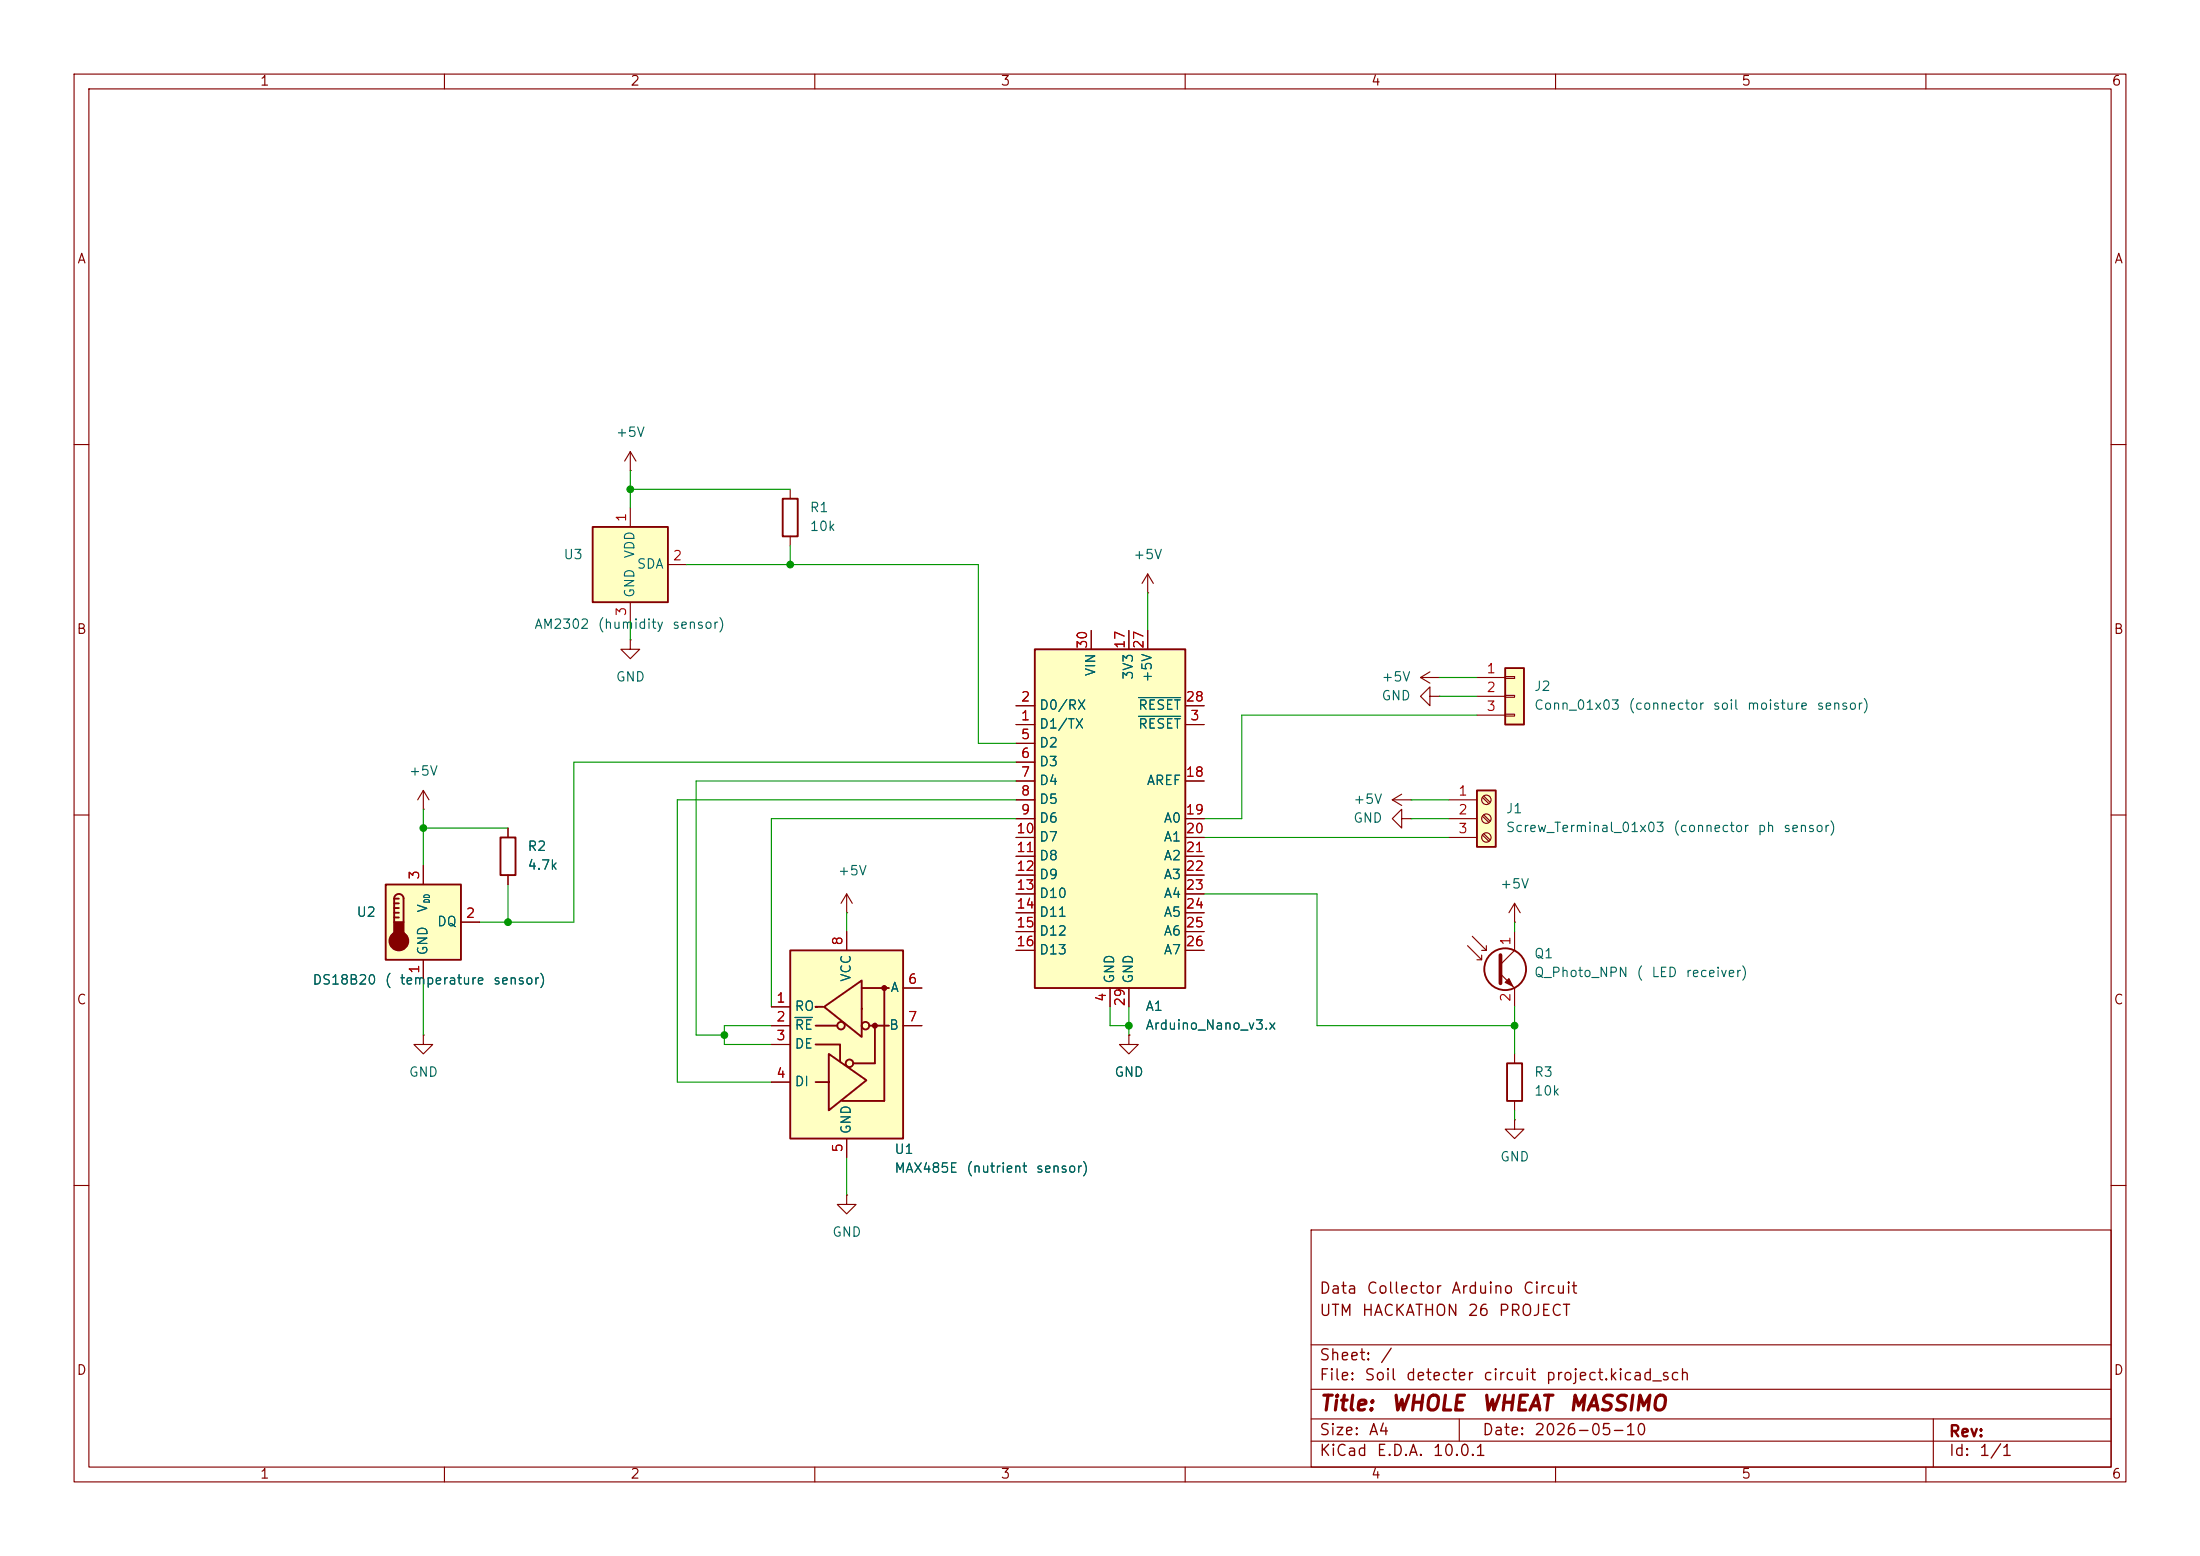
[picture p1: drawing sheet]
<svg xmlns="http://www.w3.org/2000/svg" width="297mm" height="210mm" viewBox="0 0 297 210" stroke-linecap="round" stroke-linejoin="round" font-family="sans-serif">
<g fill="none" stroke="#840000" stroke-width=".15">
<path d="M10 10h277v190h-277zM12 12h273v186h-273zM60 10v2M110 10v2M160 10v2M210 10v2M260 10v2M10 60h2M285 60h2M10 110h2M285 110h2M10 160h2"/>
<path d="M177 166h108v32h-108zM285 160h2M60 198v2M110 198v2M160 198v2M177 194.5h108M177 191.5h108M177 187.5h108M177 181.5h108M197 191.5v3M210 198v2M260 198v2"/>
<path d="M261 191.5v6.5"/>
</g>
<path d="M106.7 128.3h15.2v25.4h-15.2z" fill="#ffffc2"/>
<g fill="none" stroke="#840000" stroke-width=".25">
<path d="M106.7 128.3h15.2v25.4h-15.2zM110.1 138.4h2.9M110.2 135.9h-.1h1M111.3 135.9l5-3.6v7.7zM116.3 133.4h3.7M117.3 138.4h2.7M118.1 138.4v5.1h-2.9M119.4 133.4v15.2h-5.7M110.1 141h3.3v2.3M110.1 146.1h1.7M111.9 142.2l5.1 3.6-5.1 4.1z"/>
<circle cx="113.5" cy="138.4" r=".51"/>
<circle cx="116.8" cy="138.4" r=".51"/>
<circle cx="114.7" cy="143.5" r=".51"/>
</g>
<g fill="#840000" stroke="#840000" stroke-width=".25">
<circle cx="118.1" cy="138.4" r=".28"/>
<circle cx="119.4" cy="133.4" r=".28"/>
</g>
<path d="M104.1 135.9h2.6M104.1 138.4h2.6M114.3 125.7v2.6M121.9 138.4h2.6M121.9 133.4h2.6M104.1 141h2.6M104.1 146.1h2.6M114.3 153.7v2.5" fill="none" stroke="#840000" stroke-width=".15"/>
<path d="M107.3 137.3h2.4" fill="none" stroke="#006464" stroke-width=".15"/>
<path d="M139.7 87.6h20.3v45.8h-20.3z" fill="#ffffc2"/>
<path d="M139.7 87.6h20.3v45.8h-20.3z" fill="none" stroke="#840000" stroke-width=".25"/>
<g fill="none" stroke="#840000" stroke-width=".15">
<path d="M137.2 97.8h2.5M137.2 95.3h2.5M147.3 85.1v2.5M152.4 85.1v2.5M154.9 85.1v2.5M160 97.8h2.6M160 95.3h2.6M191.8 91.4l1.2 .8M191.8 91.4h2.5M193 94v-1.3l-1.2 1.3 1.2 1.3v-1.3h1.3M193 90.7l-1.2 .7M194.3 91.4h.1"/>
<path d="M194.3 94h.1M137.2 100.3h2.5M137.2 102.9h2.5M137.2 105.4h2.5M137.2 108h2.5M137.2 110.5h2.5M137.2 113h2.5M137.2 115.6h2.5M137.2 118.1h2.5M160 105.4h2.6M160 110.5h2.6M160 113h2.6"/>
<path d="M160 115.6h2.6M160 118.1h2.6M188 108h2.5M188 108l1.2 .7M189.2 110.5v-1.3l-1.2 1.3 1.2 1.3v-1.3h1.3M189.2 107.2l-1.2 .8M190.5 108h.1M190.5 110.5h.1M137.2 120.7h2.5M137.2 123.2h2.5M137.2 125.7h2.5M137.2 128.3h2.5"/>
<path d="M149.9 133.4v2.5M152.4 133.4v2.5M160 120.7h2.6M160 123.2h2.6M160 125.7h2.6M160 128.3h2.6"/>
</g>
<path d="M153.7 96.7h5.7M153.7 94.1h5.7" fill="none" stroke="#006464" stroke-width=".15"/>
<path d="M203.2 90.2h2.5v7.6h-2.5z" fill="#ffffc2"/>
<path d="M203.2 90.2h2.5v7.6h-2.5zM203.5 143.5h2v5.1h-2z" fill="none" stroke="#840000" stroke-width=".25"/>
<g fill="none" stroke="#840000" stroke-width=".15">
<path d="M154.9 77.5l-.7 1.2M154.9 77.5l.8 1.2M154.9 77.5v2.5M154.9 80h.1M199.4 91.4h3.8M199.4 94h3.8M199.4 96.5h3.8M203.2 91.3h1.3v.3h-1.3zM203.2 93.9h1.3v.2h-1.3zM203.2 96.4h1.3v.2h-1.3zM152.4 139.7v1.3h1.3l-1.3 1.2-1.3-1.2h1.3M152.4 139.7h.1"/>
<path d="M204.5 151.1v1.3h1.2l-1.2 1.3-1.3-1.3h1.3M204.5 151.1h.1M204.5 142.2v1.3M204.5 148.6v1.3M114.3 161.3v1.3h1.3l-1.3 1.2-1.3-1.2h1.3M114.3 161.3h.1"/>
</g>
<path d="M199.4 106.7h2.5v7.6h-2.5z" fill="#ffffc2"/>
<g fill="none" stroke="#840000" stroke-width=".25">
<path d="M105.7 67.3h2v5.1h-2zM67.6 113h2v5.1h-2zM199.4 106.7h2.5v7.6h-2.5z"/>
<circle cx="203.2" cy="130.8" r="2.82"/>
</g>
<g fill="none" stroke="#840000" stroke-width=".15">
<path d="M85.1 63.5h.1M85.1 61l-.8 1.2M85.1 61l.8 1.2M85.1 61v2.5M106.7 66v1.3M106.7 72.4v1.3M85.1 86.4v1.2h1.3l-1.3 1.3-1.3-1.3h1.3M85.1 86.4h.1M57.1 109.2h.1M57.1 106.7l-.7 1.3M57.1 106.7l.8 1.3M57.1 106.7v2.5"/>
<path d="M68.6 111.8v1.2M68.6 118.1v1.3M195.6 108h3.8M195.6 110.5h3.8M195.6 113h3.8M200.1 107.6l.9 .9M200.1 110.2l.9 .8M200.1 112.7l.9 .8M200.3 107.4l.9 .9M200.3 110l.9 .8M200.3 112.5l.9 .9M57.1 139.7v1.3h1.3l-1.3 1.2-1.2-1.2h1.2"/>
<path d="M57.1 139.7h.1M198.1 127.6l1.9 1.9v-.6M198.8 126.4l1.9 1.9v-.7M199.4 129.5h.6M200 128.3h.7M202.6 131.4l1.9 2v2.5M204.5 124.5h.1M204.5 125.7v2.6l-1.9 1.9M204.5 121.9v2.6M204.5 121.9l-.8 1.3M204.5 121.9l.7 1.3"/>
<circle cx="200.7" cy="113" r=".63"/>
<circle cx="200.7" cy="110.5" r=".63"/>
<circle cx="200.7" cy="107.9" r=".63"/>
</g>
<path d="M202.6 128.9v3.8" fill="none" stroke="#840000" stroke-width=".51"/>
<path d="M203.2 132.6l.5-.5 .5 1z" fill="#840000" stroke="#840000" stroke-width=".15"/>
<path d="M52.1 119.4h10.1v10.1h-10.1z" fill="#ffffc2"/>
<path d="M52.1 119.4h10.1v10.1h-10.1zM53.2 121.3a.64 .64 0 0 1 .6-.6 .64 .64 0 0 1 .7 .6v3.2M53.2 121.3v3.2M53.2 121.3h.6M53.2 121.9h.6M53.2 122.6h.6M53.2 123.2h.6M53.2 123.8h.6" fill="none" stroke="#840000" stroke-width=".25"/>
<g fill="#840000" stroke="#840000" stroke-width=".25">
<path d="M53.2 124.5h1.3v1.9h-1.3z"/>
<circle cx="53.8" cy="127" r="1.27"/>
</g>
<path d="M57.1 116.8v2.6M57.1 129.5v2.6M62.2 124.5h2.6M114.3 123.2h.1M114.3 120.7l-.8 1.2M114.3 120.7l.8 1.2M114.3 120.7v2.5" fill="none" stroke="#840000" stroke-width=".15"/>
<path d="M80 71.1h10.2v10.2h-10.2z" fill="#ffffc2"/>
<path d="M80 71.1h10.2v10.2h-10.2z" fill="none" stroke="#840000" stroke-width=".25"/>
<g fill="none" stroke="#840000" stroke-width=".15">
<path d="M85.1 68.6v2.5M90.2 76.2h2.5M85.1 81.3v2.5M137.2 97.8h2.5M137.2 95.3h2.5M147.3 85.1v2.5M152.4 85.1v2.5M154.9 85.1v2.5M160 97.8h2.6M160 95.3h2.6M57.1 116.8v2.6M68.6 111.8v1.2"/>
<path d="M68.6 118.1v1.3M137.2 100.3h2.5M137.2 102.9h2.5M137.2 105.4h2.5M137.2 108h2.5M137.2 110.5h2.5M137.2 113h2.5M137.2 115.6h2.5M137.2 118.1h2.5M160 105.4h2.6M160 110.5h2.6M160 113h2.6"/>
<path d="M160 115.6h2.6M160 118.1h2.6M57.1 129.5v2.6M62.2 124.5h2.6M104.1 135.9h2.6M104.1 138.4h2.6M114.3 125.7v2.6M121.9 138.4h2.6M121.9 133.4h2.6M137.2 120.7h2.5M137.2 123.2h2.5M137.2 125.7h2.5"/>
<path d="M137.2 128.3h2.5M149.9 133.4v2.5M152.4 139.7h.1M152.4 133.4v2.5M160 120.7h2.6M160 123.2h2.6M160 125.7h2.6M160 128.3h2.6M104.1 141h2.6M104.1 146.1h2.6M114.3 153.7v2.5"/>
</g>
<g fill="none" stroke="#009600" stroke-width=".15">
<path d="M85.1 63.5v5.1M85.1 66h21.6M92.7 76.2h39.4v24.1h5.1M106.7 73.7v2.5M85.1 83.8v2.6M154.9 80v5.1M194.3 91.4h5.1M194.3 94h5.1M199.4 96.5h-31.8v14h-5M57.1 111.8h11.5M57.1 109.2v7.6M68.6 119.4v5.1"/>
<path d="M137.2 110.5h-33.1v25.4M137.2 108h-45.8v38.1h12.7M137.2 102.9h-59.7v21.6h-12.7M137.2 105.4h-43.2v34.3h3.8M162.6 113h33M190.5 110.5h5.1M190.5 108h5.1M57.1 132.1v7.6M104.1 138.4h-6.3v2.6h6.3M114.3 123.2v2.5M149.9 135.9v2.5h2.5M152.4 135.9v3.8"/>
<path d="M162.6 120.7h15.2v17.7h26.7M204.5 124.5v1.2M204.5 135.9v6.3M114.3 156.2v5.1M204.5 149.9v1.2"/>
</g>
<path d="M153.7 96.7h5.7M153.7 94.1h5.7M107.3 137.3h2.4" fill="none" stroke="#006464" stroke-width=".15"/>
<g fill="#009600" stroke="#009600" stroke-width=".14">
<circle cx="152.4" cy="138.4" r=".46"/>
<circle cx="97.8" cy="139.7" r=".46"/>
<circle cx="106.7" cy="76.2" r=".46"/>
<circle cx="204.5" cy="138.4" r=".46"/>
<circle cx="57.1" cy="111.8" r=".46"/>
<circle cx="68.6" cy="124.5" r=".46"/>
<circle cx="85.1" cy="66" r=".46"/>
</g>
<g font-size="2" fill="#840000">
<text x="178" y="190.9">Title:</text>
<text x="187.7" y="190.9">WHOLE</text>
<text x="199.9" y="190.9">WHEAT</text>
<text x="211.6" y="190.9">MASSIMO</text>
</g>
<g font-size="1.5" fill="#840000">
<text x="178" y="178">UTM</text>
<text x="178" y="175">Data</text>
<text x="183.7" y="178">HACKATHON</text>
<text x="184.4" y="175">Collector</text>
<text x="195.8" y="175">Arduino</text>
<text x="198" y="178">26</text>
<text x="202.2" y="178">PROJECT</text>
<text x="205.5" y="175">Circuit</text>
<text x="178" y="184">Sheet:</text>
<text x="186.2" y="184">/</text>
<text x="178" y="186.7">File:</text>
<text x="184.1" y="186.7">Soil</text>
<text x="189.7" y="186.7">detecter</text>
<text x="200.1" y="186.7">circuit</text>
<text x="208.6" y="186.7">project.kicad_sch</text>
<text x="178" y="196.9">KiCad</text>
<text x="178" y="194.1">Size:</text>
<text x="184.7" y="194.1">A4</text>
<text x="185.7" y="196.9">E.D.A.</text>
<text x="193.3" y="196.9">10.0.1</text>
<text x="200" y="194.1">Date:</text>
<text x="207" y="194.1">2026-05-10</text>
<text x="263" y="194.3">Rev:</text>
<text x="263" y="196.9">Id:</text>
<text x="267.1" y="196.9">1/1</text>
</g>
<g font-size="1.3" fill="#840000">
<text x="35" y="11.9">1</text>
<text x="85" y="11.9">2</text>
<text x="135" y="11.9">3</text>
<text x="185" y="11.9">4</text>
<text x="235" y="11.9">5</text>
<text x="285" y="11.9">6</text>
<text x="10.3" y="35.9">A</text>
<text x="285.3" y="35.9">A</text>
<text x="10.3" y="85.9">B</text>
<text x="285.3" y="85.9">B</text>
<text x="10.3" y="135.9">C</text>
<text x="285.3" y="135.9">C</text>
<text x="10.3" y="185.9">D</text>
<text x="285.3" y="185.9">D</text>
<text x="35" y="199.9">1</text>
<text x="85" y="199.9">2</text>
<text x="135" y="199.9">3</text>
<text x="185" y="199.9">4</text>
<text x="235" y="199.9">5</text>
<text x="285" y="199.9">6</text>
</g>
<g font-size="1.3" fill="#006464">
<text x="83.1" y="59.3">+5V</text>
<text x="109.2" y="69.4">R1</text>
<text x="109.2" y="72">10k</text>
<text x="76" y="75.8">U3</text>
<text x="85.9" y="77.1">SDA</text>
<text x="86" y="75.5" transform="rotate(-90 86 75.5)">VDD</text>
<text x="152.9" y="75.8">+5V</text>
<text x="86" y="80.8" transform="rotate(-90 86 80.8)">GND</text>
<text x="72" y="85.2">AM2302</text>
<text x="80.6" y="85.2">(humidity</text>
<text x="90.7" y="85.2">sensor)</text>
<text x="83.1" y="92.3">GND</text>
<text x="148.2" y="91.4" transform="rotate(-90 148.2 91.4)">VIN</text>
<text x="153.3" y="91.8" transform="rotate(-90 153.3 91.8)">3V3</text>
<text x="155.8" y="92.2" transform="rotate(-90 155.8 92.2)">+5V</text>
<text x="186.4" y="92.3">+5V</text>
<text x="186.4" y="94.8">GND</text>
<text x="207" y="93.6">J2</text>
<text x="140.2" y="98.7">D1/TX</text>
<text x="140.2" y="96.1">D0/RX</text>
<text x="140.2" y="101.2">D2</text>
<text x="153.6" y="98.7">RESET</text>
<text x="153.6" y="96.1">RESET</text>
<text x="207" y="96.1">Conn_01x03</text>
<text x="219.7" y="96.1">(connector</text>
<text x="231.1" y="96.1">soil</text>
<text x="235.8" y="96.1">moisture</text>
<text x="245.1" y="96.1">sensor)</text>
<text x="55.1" y="105">+5V</text>
<text x="140.2" y="103.7">D3</text>
<text x="140.2" y="106.3">D4</text>
<text x="154.7" y="106.3">AREF</text>
<text x="140.2" y="108.8">D5</text>
<text x="140.2" y="111.4">D6</text>
<text x="140.2" y="113.9">D7</text>
<text x="157" y="111.4">A0</text>
<text x="157" y="113.9">A1</text>
<text x="182.6" y="108.8">+5V</text>
<text x="182.6" y="111.4">GND</text>
<text x="203.2" y="110.1">J1</text>
<text x="203.2" y="112.6">Screw_Terminal_01x03</text>
<text x="225.8" y="112.6">(connector</text>
<text x="237.2" y="112.6">ph</text>
<text x="240.6" y="112.6">sensor)</text>
<text x="71.1" y="115.2">R2</text>
<text x="71.1" y="117.7">4.7k</text>
<text x="113" y="118.5">+5V</text>
<text x="140.2" y="116.4">D8</text>
<text x="140.2" y="119">D9</text>
<text x="157" y="116.4">A2</text>
<text x="157" y="119">A3</text>
<text x="48" y="124.1">U2</text>
<text x="58" y="123.3" transform="rotate(-90 58 123.3)">V</text>
<text x="58.9" y="125.3">DQ</text>
<text x="140.2" y="121.5">D10</text>
<text x="140.2" y="124.1">D11</text>
<text x="157" y="121.5">A4</text>
<text x="157" y="124.1">A5</text>
<text x="202.4" y="120.2">+5V</text>
<text x="58" y="129" transform="rotate(-90 58 129)">GND</text>
<text x="140.2" y="126.6">D12</text>
<text x="140.2" y="129.1">D13</text>
<text x="157" y="126.6">A6</text>
<text x="157" y="129.1">A7</text>
<text x="207" y="129.7">Q1</text>
<text x="42.1" y="133.2">DS18B20</text>
<text x="51.9" y="133.2">(</text>
<text x="53.9" y="133.2">temperature</text>
<text x="66.5" y="133.2">sensor)</text>
<text x="107.2" y="136.8">RO</text>
<text x="115.2" y="132.6" transform="rotate(-90 115.2 132.6)">VCC</text>
<text x="120.1" y="134.2">A</text>
<text x="150.7" y="132.8" transform="rotate(-90 150.7 132.8)">GND</text>
<text x="153.3" y="132.8" transform="rotate(-90 153.3 132.8)">GND</text>
<text x="154.6" y="136.8">A1</text>
<text x="207" y="132.2">Q_Photo_NPN</text>
<text x="220.8" y="132.2">(</text>
<text x="222.8" y="132.2">LED</text>
<text x="227.5" y="132.2">receiver)</text>
<text x="107.2" y="139.3">RE</text>
<text x="107.2" y="141.8">DE</text>
<text x="119.9" y="139.3">B</text>
<text x="154.6" y="139.3">Arduino_Nano_v3.x</text>
<text x="55.1" y="145.6">GND</text>
<text x="107.2" y="146.9">DI</text>
<text x="150.4" y="145.6">GND</text>
<text x="207" y="145.6">R3</text>
<text x="207" y="148.2">10k</text>
<text x="115.2" y="153.2" transform="rotate(-90 115.2 153.2)">GND</text>
<text x="120.7" y="156.1">U1</text>
<text x="120.7" y="158.6">MAX485E</text>
<text x="130.4" y="158.6">(nutrient</text>
<text x="139.8" y="158.6">sensor)</text>
<text x="202.4" y="157.1">GND</text>
<text x="112.3" y="167.2">GND</text>
</g>
<g font-size="1.3" fill="#a90000">
<text x="84.8" y="70.6" transform="rotate(-90 84.8 70.6)">1</text>
<text x="90.7" y="75.9">2</text>
<text x="84.8" y="83.3" transform="rotate(-90 84.8 83.3)">3</text>
<text x="147.1" y="87.7" transform="rotate(-90 147.1 87.7)">30</text>
<text x="152.1" y="87.7" transform="rotate(-90 152.1 87.7)">17</text>
<text x="154.7" y="87.7" transform="rotate(-90 154.7 87.7)">27</text>
<text x="137.7" y="95">2</text>
<text x="160" y="95">28</text>
<text x="200.6" y="91.2">1</text>
<text x="200.6" y="93.7">2</text>
<text x="137.7" y="97.5">1</text>
<text x="137.7" y="100.1">5</text>
<text x="160.6" y="97.5">3</text>
<text x="200.6" y="96.3">3</text>
<text x="137.7" y="102.6">6</text>
<text x="137.7" y="105.2">7</text>
<text x="137.7" y="107.7">8</text>
<text x="160" y="105.2">18</text>
<text x="196.8" y="107.7">1</text>
<text x="137.1" y="112.8">10</text>
<text x="137.7" y="110.2">9</text>
<text x="160" y="110.2">19</text>
<text x="160" y="112.8">20</text>
<text x="196.8" y="110.2">2</text>
<text x="196.8" y="112.8">3</text>
<text x="56.9" y="118.8" transform="rotate(-90 56.9 118.8)">3</text>
<text x="137.1" y="115.3">11</text>
<text x="137.1" y="117.9">12</text>
<text x="160" y="115.3">21</text>
<text x="160" y="117.9">22</text>
<text x="62.8" y="124.2">2</text>
<text x="137.1" y="120.4">13</text>
<text x="137.1" y="122.9">14</text>
<text x="137.1" y="125.5">15</text>
<text x="160" y="120.4">23</text>
<text x="160" y="122.9">24</text>
<text x="160" y="125.5">25</text>
<text x="56.9" y="131.5" transform="rotate(-90 56.9 131.5)">1</text>
<text x="114" y="127.7" transform="rotate(-90 114 127.7)">8</text>
<text x="137.1" y="128">16</text>
<text x="160" y="128">26</text>
<text x="204.2" y="127.7" transform="rotate(-90 204.2 127.7)">1</text>
<text x="104.7" y="135.6">1</text>
<text x="122.5" y="133.1">6</text>
<text x="149.6" y="135.3" transform="rotate(-90 149.6 135.3)">4</text>
<text x="152.1" y="135.9" transform="rotate(-90 152.1 135.9)">29</text>
<text x="204.2" y="135.3" transform="rotate(-90 204.2 135.3)">2</text>
<text x="104.7" y="138.2">2</text>
<text x="104.7" y="140.7">3</text>
<text x="122.5" y="138.2">7</text>
<text x="104.7" y="145.8">4</text>
<text x="114" y="155.6" transform="rotate(-90 114 155.6)">5</text>
</g>
<text font-size=".8" fill="#006464" x="58.2" y="122" transform="rotate(-90 58.2 122)">DD</text>
</svg>
